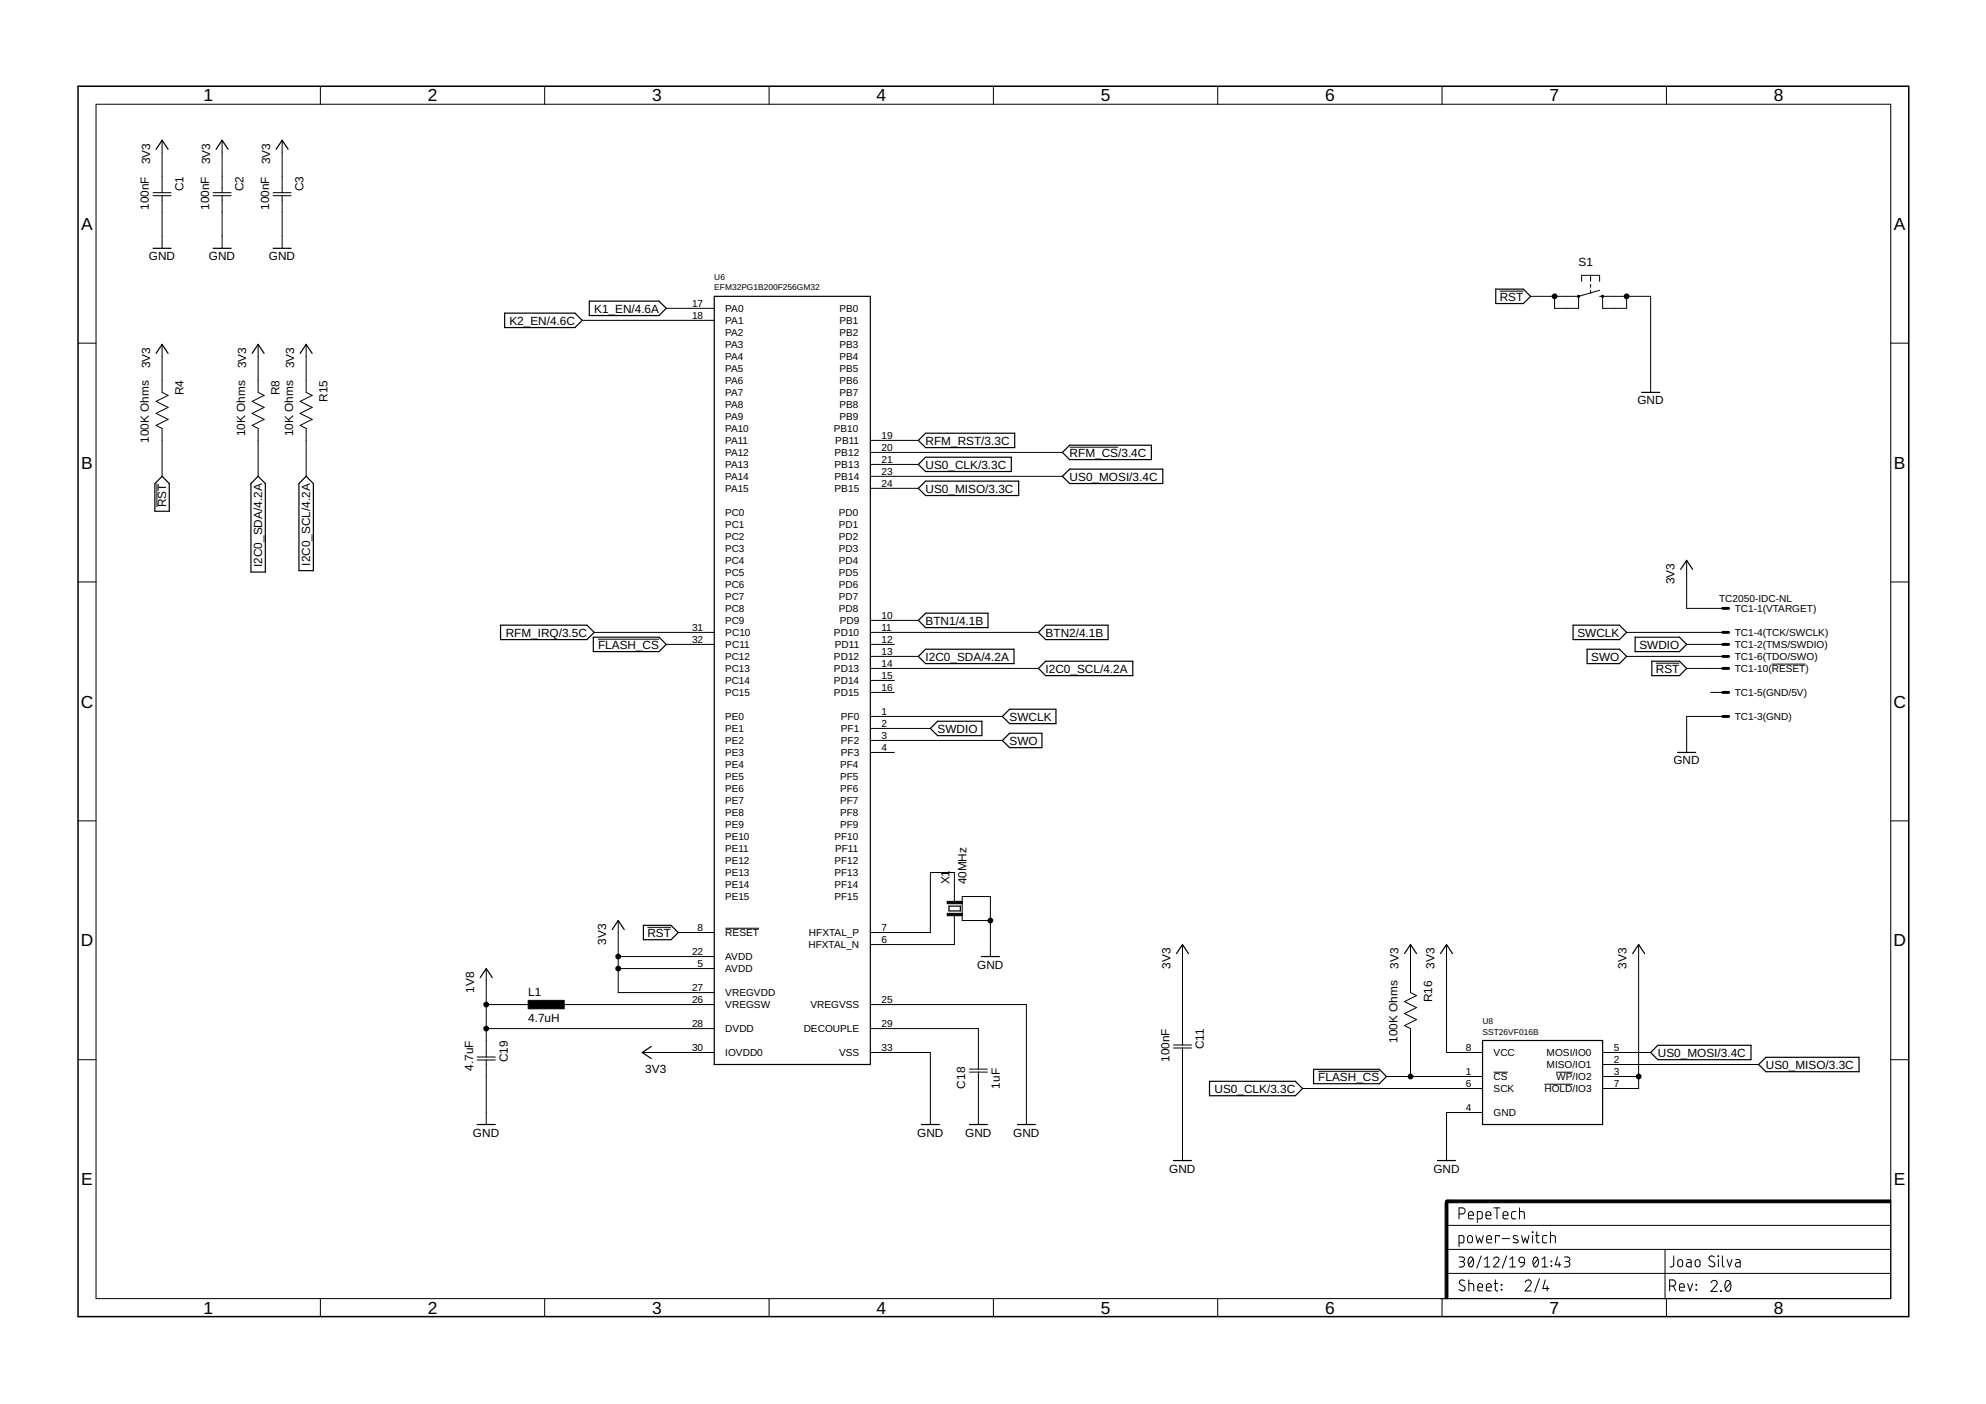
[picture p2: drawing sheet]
<svg xmlns="http://www.w3.org/2000/svg" width="420mm" height="297mm" viewBox="0 0 420 297" stroke-linecap="round" stroke-linejoin="round" font-family="sans-serif">
<g fill="none" stroke="#000" stroke-width=".21">
<path d="M67.8 18.2v3.9M115.2 18.2v3.9M162.7 18.2v3.9M210.2 18.2v3.9M257.6 18.2v3.9M305.1 18.2v3.9M352.6 18.2v3.9M20.3 22.1h379.7v252.6h-379.7zM34.3 29.7v11.1M47 29.7v11.1M59.7 29.7v11.1M32.4 40.8h3.8"/>
<path d="M32.4 41.4h3.8M34.3 41.4v11.1M45.1 40.8h3.8M45.1 41.4h3.8M47 41.4v11.1M57.8 40.8h3.8M57.8 41.4h3.8M59.7 41.4v11.1M334.6 59.5v-1.2h3.8v1.2M336.5 58.3v1.2M16.5 72.6h3.8M34.3 72.9v10.1l1.3 .7-2.6 1.2 2.6 1.3-2.6 1.3 2.6 1.2-2.6 1.3 1.3 .6v10.2"/>
<path d="M54.6 72.9v10.1l1.3 .7-2.6 1.2 2.6 1.3-2.6 1.3 2.6 1.2-2.6 1.3 1.3 .6v10.2M64.8 72.9v10.1l1.2 .7-2.5 1.2 2.5 1.3-2.5 1.3 2.5 1.2-2.5 1.3 1.3 .6v10.2M123.2 67.8h27.9M140.9 65.2h10.2M317.3 61.6h5M323.8 62.7h10.2M328.9 62.7v2.5h5.1v-2.5M336.5 60.2v.6M336.5 61.4v.7M338.4 62.7h10.8v20.3M338.4 61.4l-4.4 1.3M339 62.7v2.5h5.1v-2.5"/>
<path d="M400 72.6h3.8M184.1 93.2h10.2M184.1 95.7h40.7M184.1 98.3h10.2M226.3 94.6h10.3M33.2 102.3v5M184.1 100.8h40.7M184.1 103.3h10.2M356.8 118.6v10.1h7.6M16.5 123.1h3.8M125.7 133.8h25.4M126.5 135.2h12.9"/>
<path d="M140.9 136.3h10.2M184.1 133.8h35.6M184.1 136.3h5.1M184.1 131.3h10.2M184.1 138.9h10.2M344.1 133.8h20.3M344.1 138.9h20.3M356.8 136.3h7.6M400 123.1h3.8M184.1 141.4h35.6M184.1 144h5.1M184.1 146.5h5.1"/>
<path d="M184.1 151.6h28M184.1 154.1h12.7M184.1 156.7h28M184.1 159.2h5.1M350.3 140.3h5M356.8 141.4h7.6M361.9 146.5h2.5M364.4 151.6h-7.6v7.6M374.8 140.5h7.2M16.5 173.7h3.8M400 173.7h3.8M130.8 194.8v15.2h20.3"/>
<path d="M137 196.2h5M143.5 197.3h7.6M153.5 196.4h7.1M201.9 191.1v-6.5h-5.1v12.7h-12.7M201.9 193.4v6.4h-17.8M209.5 194.8h-5.9v-5.1h5.9v12.7M250.2 199.8v21.3M298.4 199.8v10.2l1.3 .6-2.6 1.3 2.6 1.3-2.6 1.2 2.6 1.3-2.6 1.3 1.3 .6v10.2M306 199.8v22.9h7.6M346.7 199.8v30.5h-7.7M102.9 217.6h48.2M102.9 212.5h10.1"/>
<path d="M102.9 204.9v18.7M118.1 212.5h33M130.8 202.4h20.3M130.8 204.9h20.3M184.1 217.6h22.9v8.6M184.1 212.5h33v25.4M16.5 224.2h3.8M101 223.6h3.8M101 224.3h3.8M102.9 224.3v13.6M135.9 222.7h15.2M184.1 222.7h12.7v15.2"/>
<path d="M205.1 226.8h3.8M205.1 226.2h3.8M207 226.8v11.1M248.3 221.1h3.8M248.3 221.7h3.8M250.2 221.7v23.8M275.6 230.3h38M278.9 226.7h12.9M293.3 227.8h20.3M313.6 235.4h-7.6v10.1M316 226.8h3M326.7 229.4h6"/>
<path d="M329.2 226.8h3.5M339 222.7h10.2M339 227.8h7.7M339 225.2h33.1M400 224.2h3.8M306 259.2h94M308.7 256.8h.6a.65 .65 0 0 0 .7-.6 .65 .65 0 0 0-.7-.7h-.6v2.4M310.7 257.1h1a.55 .55 0 0 0-.4-.8 .55 .55 0 0 0-.6 .5l.1 1 .9 .1M312.5 257.9h.9l.2-.3v-1l-.2-.3h-.9v2.4M314.4 257.1h1a.55 .55 0 0 0-.3-.8 .55 .55 0 0 0-.7 .5l.1 1 .9 .1M316 255.5h1.3M316.7 255.5v2.4"/>
<path d="M318 257.1h1a.55 .55 0 0 0-.3-.8 .55 .55 0 0 0-.7 .5l.1 1 .9 .1M320.7 256.3h-.7l-.2 .4 .1 1.1 .8 .1M321.5 256.3l.9 .1 .1 1.5M321.5 255.5v2.4M67.8 274.7v3.9M115.2 274.7v3.9M162.7 274.7v3.9M210.2 274.7v3.9M257.6 274.7v3.9M305.1 274.7v3.9M306 269.4h94M306 264.3h94"/>
<path d="M308.7 263l.8-.1 .2-.2v-1.1l-.2-.2h-.8v2.3M308.7 265.9h.7a.48 .48 0 0 1 .4 .5 .48 .48 0 0 1-.4 .5h-.5M309.2 266.9a.58 .58 0 0 1 .6 .6 .58 .58 0 0 1-.6 .6h-.5M309.8 271a.58 .58 0 0 0-.8-.1 .58 .58 0 0 0 0 .9l.7 .3a.54 .54 0 0 1 .2 .8 .54 .54 0 0 1-.7 .2l-.5-.3M310.6 261.6l.5-.2a.92 .92 0 0 1 .2 1.5l-.4 .1-.3-.2-.1-.4zM310.7 271.6l1 .1 .1 1.4M310.7 270.8v2.3M310.9 266.1l.1-.1a.88 .88 0 0 1 .7 1.3v.2a.51 .51 0 0 1-.5 .6 .51 .51 0 0 1-.5-.6l-.1-.8zM311.6 266.4l-.9 1.2M312.2 261.4l.4 1.6 .4-1.1 .4 1.1 .4-1.6M312.6 272.3h1.1a.54 .54 0 0 0-.4-.7 .54 .54 0 0 0-.7 .5l.2 .9 .9 .1M313.4 265.7l-1 2.6"/>
<path d="M314 268.1h1.2M314 266.4l.6-.5v2.2M314.5 272.3h1a.54 .54 0 0 0-.4-.7 .54 .54 0 0 0-.6 .5l.1 .9 .9 .1M314.5 262.2h1.1a.55 .55 0 0 0-.4-.8 .55 .55 0 0 0-.7 .5l.1 .9 1 .2M316 266.4a.58 .58 0 0 1 .8-.4 .58 .58 0 0 1 .2 .9l-1 1.2h1.1M316.1 271.6h.8M316.4 270.8v2.1l.5 .2M317.2 261.7v-.3h-.8v1.6M317.6 271.8l.1 .1zM317.6 272.8l.1 .1zM317.8 262h1.6M318.7 265.7l-.9 2.6"/>
<path d="M319.4 268.1h1.2M319.4 266.4l.6-.5v2.2M321.1 261.5l-.8-.1-.2 .4 1 .6v.4l-.2 .2-.8-.2M321.5 266.1l.3-.1 .6 .1 .1 1-1-.1-.1-.4zM321.9 261.4l.4 1.6 .4-1.1 .4 1.1 .4-1.6M322.5 267.1l-.3 .7-.6 .3M322.6 271.3a.64 .64 0 0 1 1-.5 .64 .64 0 0 1 .1 1l-1.1 1.3h1.3M324.2 260.6l.1 .2zM324.2 261.4v1.6M324.6 266.1l.1-.1a.88 .88 0 0 1 .8 1.3l-.1 .2a.51 .51 0 0 1-.5 .6 .51 .51 0 0 1-.5-.6l-.1-.8zM324.9 261.4h.7M325.1 260.6v2l.1 .2 .4 .2"/>
<path d="M325.4 266.4l-1 1.2M325.7 270.5l-1 2.9M326.2 268.1h1.2M326.2 266.4l.6-.5v2.2M326.9 270.8l-.5 1.8h1.3M327.3 261.4h-.7l-.3 .4 .2 1 .8 .2M327.3 272.1v1M328 261.4l1 .1 .1 1.5M328 260.6v2.4M328.2 266.8l.1 .1zM328.2 267.8l.1 .1zM329.5 265.9l-.5 1.7h1.2"/>
<path d="M329.9 267.1v1M331 265.9h.7a.48 .48 0 0 1 .4 .5 .48 .48 0 0 1-.4 .5h-.5M331.6 266.9a.58 .58 0 0 1 .5 .6 .58 .58 0 0 1-.5 .6h-.6M352.3 264.3v10.3M352.6 274.7v3.9M353.2 272.1h.7a.65 .65 0 0 0 .6-.7 .65 .65 0 0 0-.6-.6h-.7v2.3M354 272.1l.5 1M354.1 265.7v2l-.2 .2-.6 .1M355.1 266.7l.5-.2a.92 .92 0 0 1 .1 1.5h-.3l-.3-.1-.2-.4zM355.3 272.3h1a.54 .54 0 0 0-.3-.7 .54 .54 0 0 0-.7 .5l.1 .9 .9 .1M356.9 266.5h.6l.3 .2v1.3h-.6a.46 .46 0 0 1-.5-.4 .46 .46 0 0 1 .5-.5h.6M357 271.6l.5 1.5 .6-1.5"/>
<path d="M358.8 266.7l.4-.2a.92 .92 0 0 1 .2 1.5h-.3l-.4-.3zM358.8 272.8l.1 .1zM358.8 271.8l.1 .1zM362 271.4a.65 .65 0 0 1 .9-.5 .65 .65 0 0 1 .2 1l-1.1 1.3h1.3M362.7 265.9a.58 .58 0 0 0-.9-.1 .58 .58 0 0 0 0 .9l.7 .4a.59 .59 0 0 1 .1 .8 .59 .59 0 0 1-.9 0l-.2-.2M363.5 265.7l.1 .1zM363.5 266.5v1.5M364 273.1l.2 .1zM364.4 265.7v2l.1 .2 .3 .1M365.3 271a.66 .66 0 0 1 .7 .1 .66 .66 0 0 1 .2 .7 .99 .99 0 0 1-.8 1.4 1.66 1.66 0 0 1-.1-2.2zM365.4 266.5l.5 1.5 .5-1.5M366.1 271.4l-1.1 1.3"/>
<path d="M367.2 266.5h.7l.2 .2 .1 1.3h-.6a.46 .46 0 0 1-.5-.4 .46 .46 0 0 1 .5-.5h.6"/>
</g>
<g fill="none" stroke="#000" stroke-width=".25">
<path d="M33 31.6l1.3-1.9 1.3 1.9M45.7 31.6l1.3-1.9 1.3 1.9M58.4 31.6l1.3-1.9 1.3 1.9M32.4 52.5h3.8M45.1 52.5h3.8M57.8 52.5h3.8M33 74.8l1.3-1.9 1.3 1.9M53.3 74.8l1.3-1.9 1.3 1.9M63.5 74.8l1.3-1.9 1.2 1.9M106.8 66.3h14.8l1.6 1.5-1.6 1.5h-14.8zM124.7 63.7h14.7l1.5 1.5-1.5 1.6h-14.7zM151.1 62.7h33v162.5h-33z"/>
<path d="M316.4 61.2h5.9l1.5 1.5-1.5 1.5h-5.9zM194.3 98.3l1.5-1.6h18.2v3.1h-18.2zM194.3 93.2l1.5-1.5h18.9v3h-18.9zM224.8 95.7l1.5-1.5h17.3v3h-17.3zM347.3 83h3.8M34.3 100.8l1.5 1.5v5.9h-3v-5.9zM54.6 100.8l1.5 1.5v18.7h-3v-18.7zM64.8 100.8l1.5 1.5v18.4h-3.1v-18.4zM194.3 103.3l1.5-1.5h19.7v3h-19.7zM224.8 100.8l1.5-1.5h19.7v3h-19.7zM105.9 132.3h18.3l1.5 1.5-1.5 1.5h-18.3zM125.5 134.8h13.9l1.5 1.5-1.5 1.6h-13.9z"/>
<path d="M195.8 137.4h18.7v3h-18.7l-1.5-1.5zM195.8 129.7h13.2v3.1h-13.2l-1.5-1.5zM221.2 132.3h13.2v3h-13.2l-1.5-1.5zM221.2 139.9h18.4v3h-18.4l-1.5-1.5zM332.8 132.3h9.8l1.5 1.5-1.5 1.5h-9.8zM335.8 137.4h6.8l1.5 1.5-1.5 1.5h-6.8zM345.9 134.8h9.4l1.5 1.5-1.5 1.6h-9.4zM349.5 139.9h5.8l1.5 1.5-1.5 1.5h-5.8zM355.6 120.5l1.2-1.9 1.3 1.9M198.4 152.6h9.3v3h-9.3l-1.6-1.5zM213.6 155.1h6.8v3.1h-6.8l-1.5-1.5zM213.6 150.1h9.8v3h-9.8l-1.5-1.5z"/>
<path d="M354.9 159.2h3.8M129.5 196.7l1.3-1.9 1.3 1.9M136.1 195.8h5.9l1.5 1.5-1.5 1.5h-5.9zM200.8 191.7h2.4v1h-2.4zM101.6 206.8l1.3-1.9 1.2 1.9M207.6 202.4h3.8M248.9 201.7l1.3-1.9 1.2 1.9M297.1 201.7l1.3-1.9 1.3 1.9M304.8 201.7l1.2-1.9 1.3 1.9M345.4 201.7l1.3-1.9 1.2 1.9M101 237.9h3.8M137.8 221.4l-1.9 1.3 1.9 1.2"/>
<path d="M194.9 237.9h3.8M205.1 237.9h3.8M215.2 237.9h3.9M255.9 228.8h18.1l1.6 1.5-1.6 1.5h-18.1zM277.9 226.2h13.9l1.5 1.6-1.5 1.5h-13.9zM313.6 220.1h25.4v17.8h-25.4zM350.7 221.1h19.7v3.1h-19.7l-1.5-1.5zM373.6 223.7h19.7v3h-19.7l-1.5-1.5zM248.3 245.5h3.8M304.1 245.5h3.8"/>
</g>
<path d="M16.5 18.2h387.3v260.4h-387.3z" fill="none" stroke="#000" stroke-width=".32"/>
<path d="M200.4 193.2h3.2v.5h-3.2zM200.4 190.7h3.2v.5h-3.2zM111.7 211.6h7.7v1.8h-7.7zM305.7 254.4h.6v20.3h-.6zM306 253.9h94v.6h-94z" fill="#000" stroke="#000" stroke-width=".21"/>
<path d="M364.4 128.7h1.3M364.4 136.3h1.3M364.4 133.8h1.3M364.4 138.9h1.3M364.4 151.6h1.3M364.4 146.5h1.3M364.4 141.4h1.3M307.3 254.2h-1.3v1.2" fill="none" stroke="#000" stroke-width=".61"/>
<g fill="none" stroke="#000" stroke-width=".42">
<circle cx="334" cy="62.7" r=".13"/>
<circle cx="339" cy="62.7" r=".13"/>
</g>
<g fill="#000" stroke="#000" stroke-width=".21">
<circle cx="328.9" cy="62.7" r=".51"/>
<circle cx="344.1" cy="62.7" r=".51"/>
<circle cx="209.5" cy="194.8" r=".51"/>
<circle cx="102.9" cy="217.6" r=".51"/>
<circle cx="102.9" cy="212.5" r=".51"/>
<circle cx="130.8" cy="204.9" r=".51"/>
<circle cx="130.8" cy="202.4" r=".51"/>
<circle cx="298.4" cy="227.8" r=".51"/>
<circle cx="346.7" cy="227.8" r=".51"/>
</g>
<g font-size="3.7">
<text x="43" y="21.4">1</text>
<text x="90.5" y="21.4">2</text>
<text x="138" y="21.4">3</text>
<text x="185.4" y="21.4">4</text>
<text x="232.9" y="21.4">5</text>
<text x="280.3" y="21.4">6</text>
<text x="327.8" y="21.4">7</text>
<text x="375.3" y="21.4">8</text>
<text x="17.2" y="48.6">A</text>
<text x="400.7" y="48.6">A</text>
<text x="17.2" y="99.2">B</text>
<text x="400.7" y="99.2">B</text>
<text x="17.1" y="149.7">C</text>
<text x="400.6" y="149.7">C</text>
<text x="17.1" y="200.2">D</text>
<text x="400.6" y="200.2">D</text>
<text x="17.2" y="250.8">E</text>
<text x="400.7" y="250.8">E</text>
<text x="43" y="277.9">1</text>
<text x="90.5" y="277.9">2</text>
<text x="138" y="277.9">3</text>
<text x="185.4" y="277.9">4</text>
<text x="232.9" y="277.9">5</text>
<text x="280.3" y="277.9">6</text>
<text x="327.8" y="277.9">7</text>
<text x="375.3" y="277.9">8</text>
</g>
<g font-size="2.5">
<text x="31.7" y="34.8" transform="rotate(-90 31.7 34.8)">3V3</text>
<text x="44.4" y="34.8" transform="rotate(-90 44.4 34.8)">3V3</text>
<text x="57.1" y="34.8" transform="rotate(-90 57.1 34.8)">3V3</text>
<text x="38.8" y="40.5" transform="rotate(-90 38.8 40.5)">C1</text>
<text x="51.5" y="40.5" transform="rotate(-90 51.5 40.5)">C2</text>
<text x="64.2" y="40.5" transform="rotate(-90 64.2 40.5)">C3</text>
<text x="31.5" y="44.4" transform="rotate(-90 31.5 44.4)">100nF</text>
<text x="44.2" y="44.4" transform="rotate(-90 44.2 44.4)">100nF</text>
<text x="56.9" y="44.4" transform="rotate(-90 56.9 44.4)">100nF</text>
<text x="31.5" y="55.1">GND</text>
<text x="44.2" y="55.1">GND</text>
<text x="56.9" y="55.1">GND</text>
<text x="334" y="56.3">S1</text>
<text x="317.3" y="63.6">RST</text>
<text x="107.8" y="68.7">K2_EN/4.6C</text>
<text x="125.7" y="66.1">K1_EN/4.6A</text>
<text x="31.7" y="77.9" transform="rotate(-90 31.7 77.9)">3V3</text>
<text x="52.1" y="77.9" transform="rotate(-90 52.1 77.9)">3V3</text>
<text x="62.2" y="77.9" transform="rotate(-90 62.2 77.9)">3V3</text>
<text x="38.8" y="83.7" transform="rotate(-90 38.8 83.7)">R4</text>
<text x="59.2" y="83.7" transform="rotate(-90 59.2 83.7)">R8</text>
<text x="69.3" y="85" transform="rotate(-90 69.3 85)">R15</text>
<text x="346.4" y="85.5">GND</text>
<text x="31.5" y="93.7" transform="rotate(-90 31.5 93.7)">100K Ohms</text>
<text x="51.8" y="92.3" transform="rotate(-90 51.8 92.3)">10K Ohms</text>
<text x="62" y="92.3" transform="rotate(-90 62 92.3)">10K Ohms</text>
<text x="195.8" y="94.1">RFM_RST/3.3C</text>
<text x="195.8" y="99.1">US0_CLK/3.3C</text>
<text x="226.3" y="101.7">US0_MOSI/3.4C</text>
<text x="226.3" y="96.6">RFM_CS/3.4C</text>
<text x="35.2" y="107.3" transform="rotate(-90 35.2 107.3)">RST</text>
<text x="195.8" y="104.2">US0_MISO/3.3C</text>
<text x="55.5" y="119.9" transform="rotate(-90 55.5 119.9)">I2C0_SDA/4.2A</text>
<text x="65.7" y="119.7" transform="rotate(-90 65.7 119.7)">I2C0_SCL/4.2A</text>
<text x="354.3" y="123.6" transform="rotate(-90 354.3 123.6)">3V3</text>
<text x="107" y="134.7">RFM_IRQ/3.5C</text>
<text x="126.5" y="137.2">FLASH_CS</text>
<text x="195.8" y="132.1">BTN1/4.1B</text>
<text x="221.2" y="134.7">BTN2/4.1B</text>
<text x="333.7" y="134.7">SWCLK</text>
<text x="346.8" y="137.2">SWDIO</text>
<text x="195.8" y="139.8">I2C0_SDA/4.2A</text>
<text x="221.2" y="142.3">I2C0_SCL/4.2A</text>
<text x="336.6" y="139.8">SWO</text>
<text x="350.3" y="142.3">RST</text>
<text x="198.4" y="155">SWDIO</text>
<text x="213.6" y="152.5">SWCLK</text>
<text x="213.6" y="157.5">SWO</text>
<text x="354" y="161.7">GND</text>
<text x="200.9" y="187.1" transform="rotate(-90 200.9 187.1)">X1</text>
<text x="204.4" y="187.1" transform="rotate(-90 204.4 187.1)">40MHz</text>
<text x="128.3" y="199.8" transform="rotate(-90 128.3 199.8)">3V3</text>
<text x="137" y="198.2">RST</text>
<text x="100.3" y="210" transform="rotate(-90 100.3 210)">1V8</text>
<text x="206.7" y="204.9">GND</text>
<text x="247.6" y="204.9" transform="rotate(-90 247.6 204.9)">3V3</text>
<text x="295.9" y="204.9" transform="rotate(-90 295.9 204.9)">3V3</text>
<text x="303.5" y="204.9" transform="rotate(-90 303.5 204.9)">3V3</text>
<text x="344.1" y="204.9" transform="rotate(-90 344.1 204.9)">3V3</text>
<text x="111.7" y="210.6">L1</text>
<text x="303" y="212" transform="rotate(-90 303 212)">R16</text>
<text x="111.7" y="216.2">4.7uH</text>
<text x="295.6" y="220.6" transform="rotate(-90 295.6 220.6)">100K Ohms</text>
<text x="100.1" y="226.5" transform="rotate(-90 100.1 226.5)">4.7uF</text>
<text x="107.4" y="224.7" transform="rotate(-90 107.4 224.7)">C19</text>
<text x="136.5" y="227">3V3</text>
<text x="247.4" y="224.7" transform="rotate(-90 247.4 224.7)">100nF</text>
<text x="254.7" y="222" transform="rotate(-90 254.7 222)">C11</text>
<text x="350.7" y="223.6">US0_MOSI/3.4C</text>
<text x="373.6" y="226.1">US0_MISO/3.3C</text>
<text x="204.2" y="230.3" transform="rotate(-90 204.2 230.3)">C18</text>
<text x="211.5" y="230.3" transform="rotate(-90 211.5 230.3)">1uF</text>
<text x="257" y="231.2">US0_CLK/3.3C</text>
<text x="278.9" y="228.7">FLASH_CS</text>
<text x="100.1" y="240.5">GND</text>
<text x="194" y="240.5">GND</text>
<text x="204.2" y="240.5">GND</text>
<text x="214.4" y="240.5">GND</text>
<text x="247.4" y="248.1">GND</text>
<text x="303.2" y="248.1">GND</text>
</g>
<g font-size="2.1">
<text x="146.4" y="64.9">17</text>
<text x="153.5" y="66">PA0</text>
<text x="177.6" y="66">PB0</text>
<text x="146.4" y="67.4">18</text>
<text x="153.4" y="71.1">PA2</text>
<text x="153.5" y="68.5">PA1</text>
<text x="177.6" y="71.1">PB2</text>
<text x="177.6" y="68.5">PB1</text>
<text x="153.4" y="76.2">PA4</text>
<text x="153.4" y="73.6">PA3</text>
<text x="177.6" y="73.6">PB3</text>
<text x="177.6" y="76.2">PB4</text>
<text x="153.4" y="81.2">PA6</text>
<text x="153.4" y="83.8">PA7</text>
<text x="153.4" y="78.7">PA5</text>
<text x="177.6" y="78.7">PB5</text>
<text x="177.6" y="81.2">PB6</text>
<text x="177.6" y="83.8">PB7</text>
<text x="153.4" y="88.8">PA9</text>
<text x="153.4" y="86.3">PA8</text>
<text x="177.6" y="88.8">PB9</text>
<text x="177.6" y="86.3">PB8</text>
<text x="153.4" y="91.4">PA10</text>
<text x="153.4" y="93.9">PA11</text>
<text x="176.4" y="91.4">PB10</text>
<text x="176.7" y="93.9">PB11</text>
<text x="186.5" y="92.8">19</text>
<text x="186.5" y="95.4">20</text>
<text x="153.4" y="99">PA13</text>
<text x="153.4" y="101.5">PA14</text>
<text x="153.4" y="96.5">PA12</text>
<text x="176.6" y="96.5">PB12</text>
<text x="176.6" y="99">PB13</text>
<text x="176.6" y="101.5">PB14</text>
<text x="186.5" y="97.9">21</text>
<text x="186.5" y="100.4">23</text>
<text x="153.4" y="104.1">PA15</text>
<text x="176.6" y="104.1">PB15</text>
<text x="186.5" y="103">24</text>
<text x="153.4" y="111.7">PC1</text>
<text x="153.4" y="109.2">PC0</text>
<text x="177.5" y="111.7">PD1</text>
<text x="177.5" y="109.2">PD0</text>
<text x="153.4" y="119.3">PC4</text>
<text x="153.4" y="116.8">PC3</text>
<text x="153.4" y="114.2">PC2</text>
<text x="177.5" y="119.3">PD4</text>
<text x="177.5" y="116.8">PD3</text>
<text x="177.5" y="114.2">PD2</text>
<text x="153.4" y="124.4">PC6</text>
<text x="153.4" y="121.9">PC5</text>
<text x="177.5" y="124.4">PD6</text>
<text x="177.5" y="121.9">PD5</text>
<text x="153.4" y="126.9">PC7</text>
<text x="153.4" y="129.5">PC8</text>
<text x="177.5" y="126.9">PD7</text>
<text x="177.5" y="129.5">PD8</text>
<text x="186.5" y="130.9">10</text>
<text x="363.7" y="127.3">TC2050-IDC-NL</text>
<text x="367" y="129.5">TC1-1(VTARGET)</text>
<text x="146.4" y="133.4">31</text>
<text x="146.4" y="136">32</text>
<text x="153.4" y="132">PC9</text>
<text x="153.5" y="134.6">PC10</text>
<text x="153.5" y="137.1">PC11</text>
<text x="176.4" y="134.6">PD10</text>
<text x="176.6" y="137.1">PD11</text>
<text x="177.6" y="132">PD9</text>
<text x="186.5" y="133.4">11</text>
<text x="186.5" y="136">12</text>
<text x="367" y="137.1">TC1-2(TMS/SWDIO)</text>
<text x="367" y="134.6">TC1-4(TCK/SWCLK)</text>
<text x="153.4" y="139.6">PC12</text>
<text x="153.4" y="142.2">PC13</text>
<text x="176.4" y="139.6">PD12</text>
<text x="176.4" y="142.2">PD13</text>
<text x="186.5" y="138.5">13</text>
<text x="186.5" y="141.1">14</text>
<text x="186.5" y="143.6">15</text>
<text x="367" y="139.6">TC1-6(TDO/SWO)</text>
<text x="367" y="142.2">TC1-10(RESET)</text>
<text x="153.4" y="144.7">PC14</text>
<text x="153.4" y="147.3">PC15</text>
<text x="176.4" y="144.7">PD14</text>
<text x="176.4" y="147.3">PD15</text>
<text x="186.5" y="146.1">16</text>
<text x="367" y="147.3">TC1-5(GND/5V)</text>
<text x="153.4" y="152.3">PE0</text>
<text x="153.4" y="154.9">PE1</text>
<text x="177.9" y="152.3">PF0</text>
<text x="177.9" y="154.9">PF1</text>
<text x="186.5" y="151.2">1</text>
<text x="186.5" y="153.8">2</text>
<text x="367" y="152.3">TC1-3(GND)</text>
<text x="153.4" y="157.4">PE2</text>
<text x="153.4" y="160">PE3</text>
<text x="177.9" y="157.4">PF2</text>
<text x="177.9" y="160">PF3</text>
<text x="186.5" y="156.3">3</text>
<text x="186.5" y="158.8">4</text>
<text x="153.4" y="165">PE5</text>
<text x="153.4" y="167.6">PE6</text>
<text x="153.4" y="162.5">PE4</text>
<text x="177.7" y="165">PF5</text>
<text x="177.7" y="162.5">PF4</text>
<text x="177.7" y="167.6">PF6</text>
<text x="153.4" y="170.1">PE7</text>
<text x="153.4" y="172.7">PE8</text>
<text x="177.7" y="170.1">PF7</text>
<text x="177.7" y="172.7">PF8</text>
<text x="153.4" y="175.2">PE9</text>
<text x="153.4" y="177.7">PE10</text>
<text x="176.5" y="177.7">PF10</text>
<text x="177.7" y="175.2">PF9</text>
<text x="153.4" y="180.3">PE11</text>
<text x="153.4" y="182.8">PE12</text>
<text x="153.4" y="185.4">PE13</text>
<text x="176.5" y="185.4">PF13</text>
<text x="176.5" y="182.8">PF12</text>
<text x="176.7" y="180.3">PF11</text>
<text x="153.4" y="187.9">PE14</text>
<text x="153.4" y="190.4">PE15</text>
<text x="176.5" y="187.9">PF14</text>
<text x="176.5" y="190.4">PF15</text>
<text x="147.6" y="196.9">8</text>
<text x="186.5" y="196.9">7</text>
<text x="146.4" y="202">22</text>
<text x="153.5" y="198">RESET</text>
<text x="153.5" y="203.1">AVDD</text>
<text x="171" y="200.6">HFXTAL_N</text>
<text x="171.1" y="198">HFXTAL_P</text>
<text x="186.5" y="199.5">6</text>
<text x="146.4" y="209.6">27</text>
<text x="147.6" y="204.6">5</text>
<text x="153.5" y="205.7">AVDD</text>
<text x="146.4" y="212.2">26</text>
<text x="153.5" y="210.7">VREGVDD</text>
<text x="153.5" y="213.3">VREGSW</text>
<text x="171.5" y="213.3">VREGVSS</text>
<text x="186.5" y="212.2">25</text>
<text x="146.4" y="217.2">28</text>
<text x="153.5" y="218.4">DVDD</text>
<text x="170" y="218.4">DECOUPLE</text>
<text x="186.5" y="217.2">29</text>
<text x="146.4" y="222.3">30</text>
<text x="153.5" y="223.4">IOVDD0</text>
<text x="177.5" y="223.4">VSS</text>
<text x="186.5" y="222.3">33</text>
<text x="310.1" y="227.4">1</text>
<text x="310.1" y="222.3">8</text>
<text x="316" y="223.4">VCC</text>
<text x="327.2" y="226">MISO/IO1</text>
<text x="327.2" y="223.4">MOSI/IO0</text>
<text x="341.4" y="224.9">2</text>
<text x="341.4" y="227.4">3</text>
<text x="341.4" y="222.3">5</text>
<text x="310.1" y="229.9">6</text>
<text x="316" y="228.5">CS</text>
<text x="316" y="231.1">SCK</text>
<text x="326.7" y="231.1">HOLD/IO3</text>
<text x="329.2" y="228.5">WP/IO2</text>
<text x="341.4" y="229.9">7</text>
<text x="310.1" y="235">4</text>
<text x="316" y="236.1">GND</text>
</g>
<g font-size="1.8">
<text x="151.1" y="59.1">U6</text>
<text x="151.1" y="61.4">EFM32PG1B200F256GM32</text>
<text x="313.7" y="218.9">SST26VF016B</text>
<text x="313.7" y="216.6">U8</text>
</g>
</svg>
